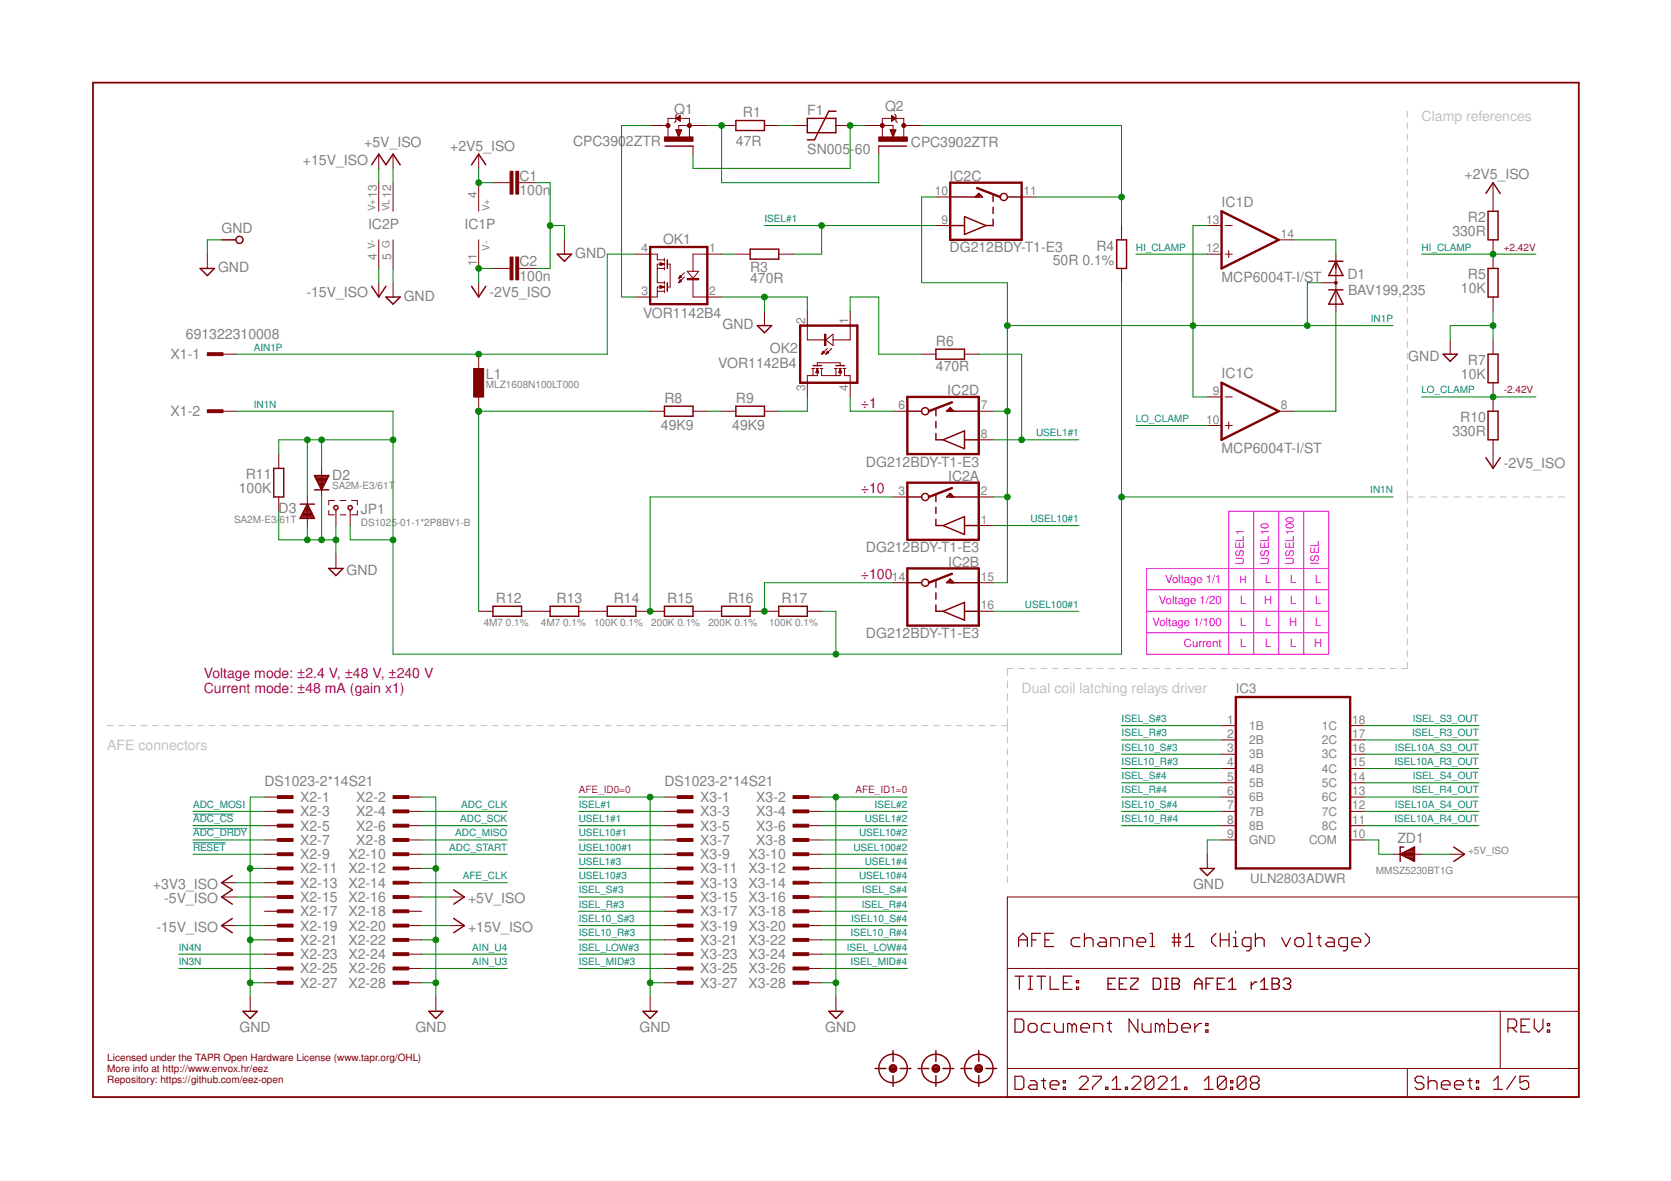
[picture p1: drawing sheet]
<svg xmlns="http://www.w3.org/2000/svg" width="297mm" height="210mm" viewBox="0 0 297 210" stroke-linecap="round" stroke-linejoin="round" font-family="sans-serif">
<g fill="none" stroke="#c0c0c0" stroke-width=".18">
<path d="M250.2 19.8v1M250.2 21.8v1.1M250.2 23.9v1M250.2 25.9v1.1M250.2 28v1M250.2 30v1.1M250.2 32v1.1M250.2 34.1v1M250.2 36.1v1.1M250.2 38.2v1M250.2 40.2v1.1M250.2 42.3v1"/>
<path d="M250.2 44.3v1.1M250.2 46.4v1M250.2 48.4v1.1M250.2 50.5v1M250.2 52.5v1.1M250.2 54.5v1.1M250.2 56.6v1M250.2 58.7v1M250.2 60.7v1M250.2 62.7v1.1M250.2 64.8v1M250.2 66.8v1.1"/>
<path d="M250.2 68.9v1M250.2 70.9v1.1M250.2 73v1M250.2 75v1.1M250.2 77.1v1M250.2 79.1v1.1M250.2 81.2v1M250.2 83.2v1M250.2 85.2v1.1M250.2 87.3v2.1M250.2 90.4v1.1M250.2 92.5v1.1"/>
<path d="M250.2 94.6v1.1M250.2 96.7v1.1M250.2 98.8v1.1M250.2 88.3h1M252.2 88.3h1.1M254.3 88.3h1.1M256.4 88.3h1M258.4 88.3h1.1M260.5 88.3h1.1M262.6 88.3h1M264.6 88.3h1.1M266.7 88.3h1.1"/>
<path d="M268.8 88.3h1M270.8 88.3h1.1M272.9 88.3h1.1M275 88.3h1M277 88.3h1.1M180.1 118.8h-1v1.2M181.1 118.8h1M183.1 118.8h1M185.1 118.8h1M187.1 118.8h1M189.1 118.8h1M191.1 118.8h1"/>
<path d="M193.1 118.8h1M195.1 118.8h1M197.1 118.8h1M199.1 118.8h1M201.1 118.8h1M203.1 118.8h1M205.1 118.8h1M207.1 118.8h1M209.1 118.8h1M211.1 118.8h1M213.1 118.8h1M215.1 118.8h1"/>
<path d="M217.1 118.8h1M219.1 118.8h1M221.1 118.8h1M223.1 118.8h1M225.1 118.8h1M227.1 118.8h1M229.1 118.8h1M231.1 118.8h1M233.2 118.8h.9M235.1 118.8h1.1M237.2 118.8h.9M239.2 118.8h1"/>
<path d="M241.2 118.8h1M243.2 118.8h1M245.2 118.8h1M247.2 118.8h1M250.2 117.7v1.1h-1M250.2 100.9v1.1M250.2 103v1.1M250.2 105.1v1.1M250.2 107.2v1.1M250.2 109.3v1.1M250.2 111.4v1.1M250.2 113.5v1.1"/>
<path d="M250.2 115.6v1.1M19.1 129h1M21.1 129h1M23.1 129h1M25.1 129h1M27.1 129h1M29.1 129h1M31.1 129h1.1M33.1 129h1.1M35.2 129h1M37.2 129h1M39.2 129h1"/>
<path d="M41.2 129h1M43.2 129h1M45.2 129h1M47.2 129h1.1M49.3 129h1M51.3 129h1M53.3 129h1M55.3 129h1M57.3 129h1M59.3 129h1M61.3 129h1M63.4 129h.9"/>
<path d="M65.4 129h1M67.4 129h1M69.4 129h1M71.4 129h1M73.4 129h1M75.4 129h1M77.4 129h1M79.4 129h1.1M81.4 129h1.1M83.5 129h1M85.5 129h1M87.5 129h1"/>
<path d="M89.5 129h1M91.5 129h1M93.5 129h1.1M95.5 129h1.1M97.6 129h1M99.6 129h1M101.6 129h1M103.6 129h1M105.6 129h1M107.6 129h1M109.6 129h1M111.6 129h1"/>
<path d="M113.6 129h1.1M115.7 129h1M117.7 129h1M119.7 129h1M121.7 129h1M123.7 129h1M125.7 129h1M127.7 129h1.1M129.8 129h1M131.8 129h1M133.8 129h1M135.8 129h1"/>
<path d="M137.8 129h1M139.8 129h1M141.8 129h1M143.8 129h1M145.9 129h1M147.9 129h1M149.9 129h1M151.9 129h1M153.9 129h1M155.9 129h1M157.9 129h1M159.9 129h1.1"/>
<path d="M161.9 129h1.1M164 129h1M166 129h1M168 129h1M170 129h1M172 129h1M174 129h1M176 129h1.1M178.1 129h1M179.1 121v1.3M179.1 123.3v1.2M179.1 125.5v1.2"/>
<path d="M179.1 127.7v2.3M179.1 131v1.1M179.1 133.1v1.1M179.1 135.2v1M179.1 137.2v1.1M179.1 139.3v1.1M179.1 141.4v1M179.1 143.4v1.1M179.1 145.5v1.1M179.1 147.6v1M179.1 149.6v1.1M179.1 151.7v1.1"/>
<path d="M179.1 153.8v1M179.1 155.8v1.1"/>
</g>
<g fill="none" stroke="#800000" stroke-width=".21">
<path d="M180.4 173.5h1.6M181.1 168.2v-1.5l.7-.8 .8 .8v1.5M181.1 167h1.5M181.2 173.5v2.3M182.8 173.5h.8M182.8 175.8h.8M183.2 173.5v2.3M183.4 167h.8M184.3 173.5h1.6M185 165.9h-1.6v2.3M185.1 173.5v2.3M185.7 167h.8"/>
<path d="M186.7 173.5v2.3h1.5M187.3 165.9h-1.6v2.3h1.6M189 174.7h.8M190.6 173.5h-1.6v2.3h1.6M191.3 175.5h.4v.3h-.4zM191.3 174.3h.4v.4h-.4zM192 166.7h-1.2l-.4 .3v.8l.4 .4h1.2M192.8 167l.3-.3h.8l.4 .3v1.2M192.8 165.9v2.3M195.5 166.7h.8l.4 .3v1.2h-1.2l-.4-.4 .4-.4h1.2M197.4 168.2v-1.5h1.2l.4 .3v1.2M199.8 168.2v-1.5h1.1l.4 .3v1.2"/>
<path d="M202.1 167.4h1.6v-.4l-.4-.3h-.8l-.4 .3v.8l.4 .4h.8M204.4 165.9h.5v2.3M204.4 168.2h.8M208.3 166.7h1.6M208.3 167.4h1.6M208.7 165.9v2.3M209.5 165.9v2.3M210.7 168.2h1.5M210.7 166.7l.8-.8v2.3M216.2 165.9l-.8 .8v.7l.8 .8M216.9 167h1.6M216.9 165.9v2.3"/>
<path d="M218.5 165.9v2.3M219.3 168.2h.7M219.3 166.7h.3v1.5M219.6 165.5v.4M222.4 168.2h-1.2l-.4-.4v-.8l.4-.3h1.2v1.9l-.4 .4h-.4M223.2 167l.3-.3h.8l.4 .3v1.2M223.2 165.9v2.3M227.8 166.7l.8 1.5 .8-1.5M230.2 167l.4-.3h.8l.3 .3v.8l-.3 .4h-.8l-.4-.4zM232.5 165.9h.4v2.3M232.5 168.2h.8M234.1 166.7h.7"/>
<path d="M234.5 166.3v1.5l.3 .4M236 166.7h.8l.4 .3v1.2h-1.2l-.4-.4 .4-.4h1.2M239.5 168.2h-1.1l-.4-.4v-.8l.4-.3h1.1v1.9l-.4 .4h-.3M240.3 167.4h1.6v-.4l-.4-.3h-.8l-.4 .3v.8l.4 .4h.8M242.7 165.9l.7 .8v.7l-.7 .8M180.4 181.1h1.2l.4 .4v1.6l-.4 .4h-1.2zM180.4 191.3h1.2l.4 .4v1.5l-.4 .4h-1.2zM182.8 182.3l.4-.4h.7l.4 .4v.8l-.4 .4h-.7l-.4-.4zM183.2 192.1h.7l.4 .3v1.2h-1.1l-.4-.4 .4-.4h1.1M185.1 192.1h.8M185.5 191.7v1.5l.4 .4M186.7 192.8h1.5v-.4l-.4-.3h-.8l-.3 .3v.8l.3 .4h.8"/>
<path d="M186.7 181.9h-1.2l-.4 .4v.8l.4 .4h1.2M187.5 181.9v1.2l.3 .4h1.2v-1.6M189 193.2h.4v.4h-.4zM189 192.1h.4v.3h-.4zM190.6 182.3l-.4-.4h-.4v1.6M190.6 182.3l.4-.4 .3 .4v1.2M190.6 182.3v1.2M191.9 191.7l.4-.4h.7l.4 .4v.4l-1.5 1.5h1.5M192.1 182.7h1.6v-.4l-.4-.4h-.8l-.4 .4v.8l.4 .4h.8M194.2 191.3h1.5v.4l-1.5 1.5v.4M194.5 183.5v-1.6h1.1l.4 .4v1.2M196.5 193.2h.4v.4h-.4z"/>
<path d="M196.8 181.9h.8M197.2 181.5v1.6l.4 .4M197.7 193.6h1.6M197.7 192.1l.8-.8v2.3M200 193.2h.4v.4h-.4zM201.2 191.7l.4-.4h.8l.4 .4v.4l-1.6 1.5h1.6M202.3 181.1v2.4l-1.6-2.4v2.4M203 181.9v1.2l.4 .4h1.2v-1.6M205.1 191.7v1.5l-.4 .4h-.8l-.3-.4M205.1 191.7l-.4-.4h-.8l-.3 .4v1.5M205.1 191.7l-1.5 1.5M205.9 191.7l.4-.4h.8l.4 .4v.4l-1.6 1.5h1.6"/>
<path d="M206.2 182.3l-.4-.4h-.4v1.6M206.2 182.3v1.2M206.2 182.3l.3-.4 .4 .4v1.2M207.7 181.1v2.4h1.2l.4-.4v-.8l-.4-.4h-1.2M208.2 193.6h1.6M208.2 192.1l.8-.8v2.3M210.1 182.7h1.5v-.4l-.4-.4h-.8l-.3 .4v.8l.3 .4h.8M210.6 193.2h.4v.4h-.4zM212.4 181.9v1.6M213.6 181.9h-.4l-.8 .8M214.1 193.6h1.5M214.1 192.1l.8-.8v2.3"/>
<path d="M214.3 183.1h.4v.4h-.4zM214.3 181.9h.4v.4h-.4zM218 191.7v1.5l-.4 .4h-.8l-.4-.4M218 191.7l-.4-.4h-.8l-.4 .4v1.5M218 191.7l-1.6 1.5M218.8 193.2h.3v.4h-.3zM218.8 192.1h.3v.3h-.3zM221.5 191.7v1.5l-.4 .4h-.8l-.4-.4M221.5 191.7l-.4-.4h-.8l-.4 .4v1.5M221.5 191.7l-1.6 1.5M222.7 192.4l-.4 .4v.4l.4 .4h.7l.4-.4v-.4l-.4-.4M222.7 192.4l-.4-.3v-.4l.4-.4h.7l.4 .4v.4l-.4 .3"/>
<path d="M222.7 192.4h.7M253.1 191.7l-.4-.4h-.8l-.4 .4v.4l.4 .3h.8l.4 .4v.4l-.4 .4h-.8l-.4-.4M253.9 192.4l.4-.3h.8l.3 .3v1.2M253.9 191.3v2.3M256.2 192.8h1.6v-.4l-.4-.3h-.8l-.4 .3v.8l.4 .4h.8M258.6 192.8h1.5v-.4l-.4-.3h-.7l-.4 .3v.8l.4 .4h.7M260.9 192.1h.8M261.3 191.7v1.5l.4 .4M262.4 193.2h.4v.4h-.4zM262.4 192.1h.4v.3h-.4zM265.5 193.6h1.6M265.5 192.1l.8-.8v2.3"/>
<path d="M268.1 182.7h1.1l.4-.4v-.8l-.4-.4h-1.1v2.4M268.8 182.7l.8 .8M269.4 191.3l-1.6 2.3M270.4 182.3h.8M271.7 191.3h-1.5v1.1l.8-.3h.4l.3 .3v.8l-.3 .4h-.8l-.4-.4M271.9 181.1h-1.5v2.4h1.5M272.7 181.1v1.6l.8 .8 .8-.8v-1.6M275.1 183.1h.4v.4h-.4zM275.1 181.9h.4v.4h-.4z"/>
</g>
<path d="M16.5 14.7h264.1v180.3h-264.1z" fill="none" stroke="#800000" stroke-width=".32"/>
<g fill="none" stroke="#800000" stroke-width=".18">
<path d="M67.3 27.4v2.5M67.3 32.5v5M69.9 27.4v2.5M69.9 32.5v5M85.1 27.4v2.5M85.1 32.5v5M87.6 32.5h3.1M92.2 32.5h3M115.6 22.3h3.1M118.7 24.3v-3.3h3.9v3.3M120.1 23.1h1.1l-.6 1.2zM120.1 21l.8-.5v1z"/>
<path d="M120.2 23.1h.9M120.2 21.1h.7M120.2 23.2h.9M120.2 23.3h.9M120.3 20.9h.6M120.3 23.5h.7M120.4 23.6h.5M120.4 21.2h.5M120.4 23.7h.5M120.4 20.3l-.3 .2v1l-.2 .3M120.5 23.8h.4M120.5 20.8h.4"/>
<path d="M120.5 24h.3M120.5 24.1h.3M120.5 21.3h.4M120.6 24.2h.1M120.6 24.3h.1M120.6 20.7h.3M120.7 21.4h.2M120.8 20.6h.1M120.9 21.5h.1M123.2 26v1.4M125.7 22.3h-5.1v.9M128.3 22.3h2.5"/>
<path d="M135.9 22.3h2.5M141 22.3h2.5M148.6 22.3h2.5M153.7 22.3h5v.9M156.2 26v1.4M158.2 23.1h1.1l-.6 1.2zM158.3 23.1h.9M158.3 23.2h.9M158.3 23.3h.9M158.4 23.5h.7M158.5 23.6h.5M158.5 23.7h.5"/>
<path d="M158.5 20.5l.8 .5-.8 .5zM158.5 21.5h.1M158.5 21.4h.2M158.5 21.3h.4M158.5 21.2h.5M158.5 21.1h.7M158.5 20.9h.6M158.5 20.8h.4M158.5 20.7h.2M158.5 20.6h.1M158.5 23.8h.4M158.6 24h.3"/>
<path d="M158.6 24.1h.3M158.7 24.2h.1M158.7 24.3h.1M159 20.3l.3 .2v1l.2 .3M160.7 22.3h3.1M160.7 24.3v-3.3h-3.9v3.3M166.4 35h2.5M181.6 35h2.5M265.4 32.5v5M36.9 45.2v2.5M67.3 42.6v5.1M67.3 50.2v2.6"/>
<path d="M69.9 42.6v5.1M69.9 50.2v2.6M85.1 42.6v5.1M85.1 50.2v2.6M87.6 47.7h3.1M92.2 47.7h3M100.3 42.6v2.6M113 45.2h3.8v1h1.3M116.8 47.7h1.3M116.8 51.8h1.3M117.3 46.7l.8 .2-.8 .3zM117.3 50.8l.8 .2-.8 .3z"/>
<path d="M117.3 47.1h.3M117.3 47h.7M117.3 46.9h.6M117.3 46.8h.2M117.3 51.2h.2M117.3 51.1h.5M117.3 51h.7M117.3 50.9h.4M118.1 46.9h-1.3v3.3h1.3M118.1 45.9v.5M118.1 46.7v.5M118.1 47.5v.5"/>
<path d="M118.1 50v.5M118.1 50.8v.5M118.1 51.5v.5M118.1 51h-1.3v1.8h-3.8M118.6 46.9h.5v4.1h-.5M120.7 49.4h.1M120.7 50.1h.2M120.8 49.3h.3M120.8 50h.3M120.8 49.2h.3M120.8 49.9h.3M120.9 49h.1"/>
<path d="M120.9 49.8h.1M120.9 49.7l.3 .3-.6 .2zM120.9 49l.3 .2-.6 .3zM121.7 49.2l-1.1 1M121.7 48.5l-1.1 1M122.2 48.2h2l-1 1.3zM123.2 49.5v3.3h5.1M128.3 45.2h-5.1v3M130.8 45.2h2.5M135.9 55.3v2.6M138.4 45.2h2.6M143.5 55.3v5.1h3.3"/>
<path d="M151.1 55.3v5.1h-3M166.4 40.1h2.5M199.4 40.1v2.5M199.4 47.7v2.5M214.6 45.2h2.5M214.6 40.1h2.5M217.8 45.2h1.3M217.8 40.1h1.3M218.4 44.5v1.3M227.3 42.6h2.5M234.9 50.2h2.6M237.5 45.2v10.1"/>
<path d="M265.4 42.6v5.1M265.4 52.8v2.5M39.4 73.1h2.5M39.4 62.9h2.5M85.1 62.9v2.6M85.1 70.5v2.6M115.6 73.1h2.5M123.2 73.1h2.5M128.3 73.1h2.5M135.9 73.1h2.5M144.3 65.5h.5M144.5 65.5v1.3"/>
<path d="M145 65.5h.5M145.1 66.2h.4M145.1 66.1h.4M145.1 65.9h.3M145.2 65.8h.2M145.2 65.7h.2M145.3 65.6h.1M145.3 65v-.5h4.1v.5M145.3 65.5v1.3h-1.8v3.7M145.3 65.5l.2 .8h-.5zM145.8 65.5h.5M146 65.5v1.3h3.4v-1.3"/>
<path d="M146.1 62.9h.1M146.1 62.8h.2M146.2 62.7h.3M146.2 62.5h.2M146.3 62.4l.3 .3-.6 .2M146.3 62.4l-.3 .5M146.3 62.4h.1M146.8 60.4l1.3-1v2zM146.8 62.9h.1M146.9 62.8h.2M146.9 62.7h.4M147 62.5h.2"/>
<path d="M147.1 61.9l-1.1 1M147.1 62.4h.1M147.1 62.4l.2 .3-.5 .2M147.1 62.4l-.3 .5M147.8 61.9l-1 1M148.3 65.5h.5M148.6 65.5v1.3M149.1 65.5h.5M149.1 66.2h.5M149.2 66.1h.3M149.2 65.9h.3M149.2 65.8h.3"/>
<path d="M149.3 65.7h.1M149.3 65.6h.1M149.4 65.5l.2 .8h-.5zM149.9 65.5h.5M150.1 65.5v1.3h1v3.7M158.7 73.1h2.6M163.8 62.9h2.6M171.4 62.9h2.6M174 73.1h2.5M174 78.2h2.5M214.6 75.6h2.5M214.6 70.5h2.5"/>
<path d="M217.8 75.6h1.3M217.8 70.5h1.3M218.4 75v1.3M227.3 73.1h2.5M257.8 60.4v2.5M265.4 60.4v2.5M265.4 68v5.1M265.4 78.2v5M49.6 80.7v2.5M49.6 88.3v2.6M54.6 88.3v5.1M57.2 83.2v5.1"/>
<path d="M58.4 90.7v.8h1.1M59.5 89h-1.1v.7M59.7 90.6v2.8M59.7 98.5v2.5M60.5 89h1M60.5 91.5h1M62.3 90.6v2.8M62.5 89h1v.7M63.5 90.7v.8h-1M158.7 88.3h2.6M174 88.3h2.5M174 93.4h2.5"/>
<path d="M85.1 108.6h2.5M92.7 108.6h5.1M102.9 108.6h5M113 108.6h5.1M123.2 108.6h5.1M133.3 108.6h5.1M143.5 108.6h2.5M158.7 103.6h2.6M174 108.6h2.5M174 103.6h2.5M217.1 129h2.6M217.1 131.5h2.6"/>
<path d="M217.1 134h2.6M217.1 136.6h2.6M217.1 139.1h2.6M240 129h2.5M240 131.5h2.5M240 134h2.5M240 136.6h2.5M240 139.1h2.5M39.4 159.4h2.5M39.4 156.9h2.5M47 159.4h2.6M47 141.7h2.6"/>
<path d="M47 144.2h2.6M47 146.7h2.6M47 149.3h2.6M47 151.8h2.6M47 154.3h2.6M47 156.9h2.6M72.4 159.4h2.6M72.4 141.7h2.6M72.4 144.2h2.6M72.4 146.7h2.6M72.4 149.3h2.6M72.4 151.8h2.6"/>
<path d="M72.4 154.3h2.6M72.4 156.9h2.6M80 159.4h2.5M118.1 159.4h2.5M118.1 141.7h2.5M118.1 144.2h2.5M118.1 146.7h2.5M118.1 149.3h2.5M118.1 151.8h2.5M118.1 154.3h2.5M118.1 156.9h2.5M143.5 159.4h2.5"/>
<path d="M143.5 141.7h2.5M143.5 144.2h2.5M143.5 146.7h2.5M143.5 149.3h2.5M143.5 151.8h2.5M143.5 154.3h2.5M143.5 156.9h2.5M179.1 159.4h101.5v35.6h-101.5zM214.6 151.8v2.5M217.1 141.7h2.6M217.1 144.2h2.6M217.1 146.7h2.6"/>
<path d="M217.1 149.3h2.6M240 141.7h2.5M240 144.2h2.5M240 146.7h2.5M240 149.3h2.5M247.6 151.8h5.1M257.8 151.8h2.5M39.4 164.5h2.5M44.5 177.2v2.5M47 172.1h2.6M47 162h2.6M47 164.5h2.6"/>
<path d="M47 167h2.6M47 169.6h2.6M47 174.7h2.6M72.4 172.1h2.6M72.4 162h2.6M72.4 164.5h2.6M72.4 167h2.6M72.4 169.6h2.6M72.4 174.7h2.6M77.5 177.2v2.5M80 164.5h2.5M115.6 177.2v2.5"/>
<path d="M118.1 172.1h2.5M118.1 162h2.5M118.1 164.5h2.5M118.1 167h2.5M118.1 169.6h2.5M118.1 174.7h2.5M143.5 172.1h2.5M143.5 162h2.5M143.5 164.5h2.5M143.5 167h2.5M143.5 169.6h2.5M143.5 174.7h2.5"/>
<path d="M148.6 177.2v2.5M179.1 179.7h101.5M179.1 172.1h101.5M266.7 179.7v10.2M179.1 189.9h101.5M250.2 189.9v5.1"/>
</g>
<g fill="none" stroke="#800000" stroke-width=".23">
<path d="M197 174.9h.6M198.3 173.9h-1.3v1.9h1.3M199 174.9h.6M200.3 173.9h-1.3v1.9h1.3M201 173.9h1.3v.3l-1.3 1.3v.3h1.3M205 173.9h1l.3 .3v1.3l-.3 .3h-1zM207 173.9h.7M207 175.8h.7M207.3 173.9v1.9M208.3 173.9h1l.4 .3v.3l-.4 .4 .4 .3v.3l-.4 .3h-1zM208.3 174.9h1M212.4 174.9h1.3"/>
<path d="M212.4 175.8v-1.3l.6-.6 .7 .6v1.3M214.4 174.9h.6M215.7 173.9h-1.3v1.9M216.4 174.9h.6M217.7 173.9h-1.3v1.9h1.3M218.4 175.8h1.3M218.4 174.5l.7-.6v1.9M222.4 174.5v1.3M223.4 174.5h-.3l-.7 .7M224.1 175.8h1.3M224.1 174.5l.6-.6v1.9M226.1 173.9h1l.3 .3v.3l-.3 .4 .3 .3v.3l-.3 .3h-1z"/>
<path d="M226.1 174.9h1M228.1 174.2l.4-.3h.6l.3 .3v.3l-.3 .4M228.8 174.9h.3M229.1 174.9l.3 .3v.3l-.3 .3h-.6l-.4-.3"/>
</g>
<g fill="none" stroke="#800000" stroke-width=".25">
<path d="M148.6 19.8h-1.3l-2.5 5h-1.3M66.1 29.3l1.2-1.9 1.3 1.9 1.3-1.9 1.2 1.9M83.8 29.3l1.3-1.9 1.3 1.9M118.2 26h5M130.8 21.4h5.1v1.8h-5.1zM143.5 21h5.1v2.6h-5.1zM156.2 26h5M168.9 35h5.7l-.6-.6-.6 .6M171.4 38.5l3.9 1.6-3.9 1.6zM173.6 34.8h.8M173.8 34.6h.4M176.5 38.9v1.2h-1.2"/>
<path d="M176.5 34.7v1.1M176.5 36.8v1.2M179.1 35h2.5M264.1 34.4l1.3-1.9 1.3 1.9M264.5 37.5h1.8v5.1h-1.8zM35.6 47.7h2.5l-1.2 1.3zM39.4 42.6h2.5M66.1 50.9l1.2 1.9 1.3-1.9M68.6 52.8h2.5l-1.2 1.3zM83.8 50.9l1.3 1.9 1.3-1.9M99.1 45.2h2.5l-1.3 1.2zM118.6 46.2v1.5"/>
<path d="M118.6 50.2v1.6M133.3 44.3h5.1v1.8h-5.1zM134.6 57.9h2.6l-1.3 1.2zM168.9 40.1h2.5M198.5 42.6h1.8v5.1h-1.8zM236.2 46.4h2.5M236.2 51.5h2.5M237.5 46.4l1.2 2.6h-2.5zM237.5 51.5l1.2 2.6h-2.5zM264.5 47.7h1.8v5.1h-1.8zM118.1 72.2h5.1v1.8h-5.1zM130.8 72.2h5.1v1.8h-5.1z"/>
<path d="M144.5 65h1.5M148.6 65h1.5M161.3 73.1h2.5M166.4 62.1h5v1.7h-5zM166.4 72.8v1.1M166.4 74.9v1.2M166.4 77v1.2h1.2M167.6 78.2l3.8-1.6v3.2zM168.4 73h1M168.6 72.8h.6M168.8 72.6h.2M169.5 73.1l-.6-.6-.6 .6h5.7"/>
<path d="M171.4 78.2h2.6M256.5 62.9h2.6l-1.3 1.3zM264.5 62.9h1.8v5.1h-1.8zM264.5 73.1h1.8v5.1h-1.8zM48.7 83.2h1.7v5.1h-1.7zM53.4 89.6h2.5M53.5 91.9h2.3M53.6 91.7h2M53.7 91.4h1.8M53.8 91.2h1.6M53.9 91h1.4M54 90.8h1.2"/>
<path d="M54.1 90.6h1M54.3 90.3h.7M54.4 90.1h.5M54.5 89.9h.3M54.6 89.7h.1M54.6 89.6l1.3 2.5h-2.5zM55.9 87.1h2.5M55.9 84.5h2.5l-1.2 2.6zM55.9 84.6h2.5M56 84.8h2.3M56.1 85h2.1M56.2 85.2h1.9"/>
<path d="M56.3 85.4h1.7M56.5 85.7h1.4M56.6 85.9h1.1M56.7 86.1h.9M56.8 86.3h.7M56.9 86.6h.5M57 86.8h.3M57.1 87h.1M161.3 88.3h2.5M166.4 88v1.2M166.4 90.1v1.2M166.4 92.3v1.1h1.2"/>
<path d="M167.6 93.4l3.8-1.6v3.2zM168.5 88.1h.8M168.7 87.9h.4M169.5 88.3l-.6-.6-.6 .6h5.7M171.4 93.4h2.6M264.1 81.3l1.3 1.9 1.3-1.9M58.4 101h2.6l-1.3 1.3zM87.6 107.8h5.1v1.7h-5.1zM97.8 107.8h5.1v1.7h-5.1zM107.9 107.8h5.1v1.7h-5.1zM118.1 107.8h5.1v1.7h-5.1zM128.3 107.8h5v1.7h-5z"/>
<path d="M138.4 107.8h5.1v1.7h-5.1zM161.3 103.6h2.5M166.4 103.3v1.1M166.4 105.4v1.1M166.4 107.5v1.1h1.2M167.6 108.6l3.8-1.5v3.1zM168.4 103.4h1M168.6 103.2h.6M168.8 103h.2M169.5 103.6l-.6-.7-.6 .7h5.7M171.4 108.6h2.6M41.3 155.6l-1.9 1.3 1.9 1.3-1.9 1.2 1.9 1.3"/>
<path d="M80.6 158.2l1.9 1.2-1.9 1.3M213.3 154.3h2.6l-1.3 1.3zM248.9 151.8l2.5-1.2v2.5zM249 151.9h2.4M249.2 151.7h2.2M249.5 152.1h1.9M249.5 150.6h-.6v2.5M249.7 151.4h1.7M249.9 152.3h1.5M250.1 151.2h1.3M250.4 152.5h1M250.5 151h.9"/>
<path d="M250.8 152.8h.6M251 150.8h.4M251.2 153h.2M251.4 150.6h.1M258.4 150.6l1.9 1.2-1.9 1.3M41.3 163.2l-1.9 1.3 1.9 1.3M43.2 179.7h2.5l-1.2 1.3zM76.2 179.7h2.5l-1.2 1.3zM80.6 163.2l1.9 1.3-1.9 1.3M114.3 179.7h2.5l-1.2 1.3zM147.3 179.7h2.6l-1.3 1.3zM155.6 189.9h1.9"/>
<path d="M158.1 189.9h1.3M158.1 190.1h1.2M158.2 189.7a.64 .64 0 0 1 .7-.4 .64 .64 0 0 1 .5 .6M158.2 189.7a.64 .64 0 0 0 .4 .8 .64 .64 0 0 0 .8-.6M158.2 189.7h1.1M158.3 190.3h.9M158.3 189.4h.9M158.7 186.7v1.9M158.7 191.2v1.9M160 189.9h1.9M163.2 189.9h1.9M165.7 189.9h1.3"/>
<path d="M165.8 190.1h1.2M165.8 189.7a.63 .63 0 0 1 .6-.4 .63 .63 0 0 1 .5 .4M165.8 189.7a.63 .63 0 0 0 .2 .7 .63 .63 0 0 0 .8 0M165.8 189.7h1.1M165.9 190.3h.9M165.9 189.4h.9M166.4 186.7v1.9M166.4 191.2v1.9M166.9 189.7l.1 .2M167 189.9l-.2 .5M167.6 189.9h1.9M170.8 189.9h1.9"/>
<path d="M173.4 189.9h1.2M173.4 190.1h1.2M173.4 189.7a.64 .64 0 0 0 .5 .8 .64 .64 0 0 0 .7-.6M173.4 189.7a.62 .62 0 0 1 .6-.4 .62 .62 0 0 1 .6 .4M173.4 189.7h1.2M173.5 190.3h1M173.6 189.4h.8M174 186.7v1.9M174 191.2v1.9M174.6 189.7v.2M175.3 189.9h1.9"/>
<circle cx="178.4" cy="35" r=".64"/>
<circle cx="42.6" cy="42.6" r=".64"/>
<circle cx="164.5" cy="73.1" r=".64"/>
<circle cx="59.7" cy="90.2" r=".38"/>
<circle cx="62.3" cy="90.2" r=".38"/>
<circle cx="164.5" cy="88.3" r=".64"/>
<circle cx="164.5" cy="103.6" r=".64"/>
<circle cx="158.7" cy="189.9" r="2.54"/>
<circle cx="166.4" cy="189.9" r="2.54"/>
<circle cx="174" cy="189.9" r="2.54"/>
</g>
<g fill="none" stroke="#800000" stroke-width=".42">
<path d="M168.9 32.5h12.7v10.1h-12.7zM173.7 33.4l4.1 1.6M217.1 37.5l10.2 5.1-10.2 5.1zM115.6 43.9h10.1v10.2h-10.1zM142.2 57.9h10.2v10.1h-10.2zM161.3 70.5h12.7v10.2h-12.7zM169.2 71.5l-4.1 1.6M217.1 68l10.2 5.1-10.2 5.1zM161.3 85.8h12.7v10.1h-12.7zM169.2 86.7l-4.1 1.6M161.3 101h12.7v10.2h-12.7zM169.2 102l-4.1 1.6"/>
<path d="M219.7 123.9h20.3v30.4h-20.3z"/>
<circle cx="237.5" cy="50.2" r=".13"/>
</g>
<g fill="#800000" stroke="#800000" stroke-width=".18">
<path d="M146.6 59.4h.2v2h-.2z"/>
<path d="M90.7 30.4h.5v4.1h-.5z"/>
<path d="M91.7 30.4h.5v4.1h-.5z"/>
<path d="M90.7 45.7h.5v4h-.5z"/>
<path d="M91.7 45.7h.5v4h-.5z"/>
<path d="M122.2 49.5h2v.2h-2z"/>
<path d="M156.2 24.3h5.1v.8h-5.1z"/>
<path d="M118.1 24.3h5.1v.8h-5.1z"/>
<path d="M120.4 141.4h2.8v.5h-2.8z"/>
<path d="M141 141.4h2.8v.5h-2.8z"/>
<path d="M120.4 144h2.8v.5h-2.8z"/>
<path d="M141 144h2.8v.5h-2.8z"/>
<path d="M120.4 146.5h2.8v.5h-2.8z"/>
<path d="M141 146.5h2.8v.5h-2.8z"/>
<path d="M120.4 149h2.8v.5h-2.8z"/>
<path d="M141 149h2.8v.5h-2.8z"/>
<path d="M120.4 151.6h2.8v.5h-2.8z"/>
<path d="M141 151.6h2.8v.5h-2.8z"/>
<path d="M120.4 154.1h2.8v.5h-2.8z"/>
<path d="M141 154.1h2.8v.5h-2.8z"/>
<path d="M120.4 156.6h2.8v.5h-2.8z"/>
<path d="M141 156.6h2.8v.5h-2.8z"/>
<path d="M120.4 159.2h2.8v.5h-2.8z"/>
<path d="M141 159.2h2.8v.5h-2.8z"/>
<path d="M120.4 161.7h2.8v.5h-2.8z"/>
<path d="M141 161.7h2.8v.5h-2.8z"/>
<path d="M120.4 164.3h2.8v.5h-2.8z"/>
<path d="M141 164.3h2.8v.5h-2.8z"/>
<path d="M120.4 166.8h2.8v.5h-2.8z"/>
<path d="M141 166.8h2.8v.5h-2.8z"/>
<path d="M120.4 169.3h2.8v.5h-2.8z"/>
<path d="M141 169.3h2.8v.5h-2.8z"/>
<path d="M120.4 171.9h2.8v.5h-2.8z"/>
<path d="M141 171.9h2.8v.5h-2.8z"/>
<path d="M120.4 174.4h2.8v.5h-2.8z"/>
<path d="M141 174.4h2.8v.5h-2.8z"/>
<path d="M49.3 141.4h2.8v.5h-2.8z"/>
<path d="M69.9 141.4h2.8v.5h-2.8z"/>
<path d="M49.3 144h2.8v.5h-2.8z"/>
<path d="M69.9 144h2.8v.5h-2.8z"/>
<path d="M49.3 146.5h2.8v.5h-2.8z"/>
<path d="M69.9 146.5h2.8v.5h-2.8z"/>
<path d="M49.3 149h2.8v.5h-2.8z"/>
<path d="M69.9 149h2.8v.5h-2.8z"/>
<path d="M49.3 151.6h2.8v.5h-2.8z"/>
<path d="M69.9 151.6h2.8v.5h-2.8z"/>
<path d="M49.3 154.1h2.8v.5h-2.8z"/>
<path d="M69.9 154.1h2.8v.5h-2.8z"/>
<path d="M49.3 156.6h2.8v.5h-2.8z"/>
<path d="M69.9 156.6h2.8v.5h-2.8z"/>
<path d="M49.3 159.2h2.8v.5h-2.8z"/>
<path d="M69.9 159.2h2.8v.5h-2.8z"/>
<path d="M49.3 161.7h2.8v.5h-2.8z"/>
<path d="M69.9 161.7h2.8v.5h-2.8z"/>
<path d="M49.3 164.3h2.8v.5h-2.8z"/>
<path d="M69.9 164.3h2.8v.5h-2.8z"/>
<path d="M49.3 166.8h2.8v.5h-2.8z"/>
<path d="M69.9 166.8h2.8v.5h-2.8z"/>
<path d="M49.3 169.3h2.8v.5h-2.8z"/>
<path d="M69.9 169.3h2.8v.5h-2.8z"/>
<path d="M49.3 171.9h2.8v.5h-2.8z"/>
<path d="M69.9 171.9h2.8v.5h-2.8z"/>
<path d="M49.3 174.4h2.8v.5h-2.8z"/>
<path d="M69.9 174.4h2.8v.5h-2.8z"/>
<path d="M36.9 62.7h2.7v.5h-2.7z"/>
<path d="M36.9 72.8h2.7v.5h-2.7z"/>
<path d="M84.2 65.5h1.8v5.1h-1.8z"/>
</g>
<g fill="#800000" stroke="#800000" stroke-width=".18">
<circle cx="160.7" cy="22.3" r=".36"/>
<circle cx="156.8" cy="22.3" r=".36"/>
<circle cx="118.7" cy="22.3" r=".36"/>
<circle cx="122.6" cy="22.3" r=".36"/>
</g>
<g fill="none" stroke="#008000" stroke-width=".18">
<path d="M67.3 29.9v2.6M69.9 29.9v2.6M85.1 29.9v2.6h2.5M95.2 32.5h2.6v15.2h-2.6M115.6 22.3h-5.1v30.5h2.5M125.7 22.3h2.6v10.2h27.9v-5.1M138.4 22.3h2.6M153.7 22.3h-2.6v7.6h-27.9v-2.5M163.8 22.3h35.6v17.8M166.4 35h-2.6v15.2h15.3v53.4h-2.6M184.1 35h15.3M39.4 42.6h-2.5v2.6"/>
<path d="M67.3 47.7v2.5M69.9 47.7v2.5M87.6 47.7h-2.5v2.5M97.8 40.1h2.5v2.5M113 45.2h-5.1v17.7h-66M128.3 52.8h15.2v2.5M128.3 45.2h2.5M135.9 52.8v2.5M135.9 40.1h30.5M146 40.1v5.1h-5M151.1 55.3v-2.5h5.1v10.1h7.6M179.1 57.9h68.5"/>
<path d="M199.4 50.2v66.1h-129.5v-43.2h-28M201.9 45.2h12.7M214.6 40.1h-2.5v30.4h2.5M229.8 42.6h7.7v2.6M234.9 50.2h-2.5v7.7M237.5 55.3v17.8h-7.7M252.7 45.2h20.3M265.4 55.3v5.1M265.4 57.9h-7.6v2.5M54.6 78.2v10.1M57.2 78.2v5M69.9 78.2h-20.3v2.5"/>
<path d="M115.6 73.1h-30.5v35.5M125.7 73.1h2.6M143.5 70.5v2.6h-5.1M151.1 70.5v2.6h7.6M174 62.9h7.6v15.3M176.5 78.2h15.3M176.5 73.1h2.6M201.9 75.6h12.7M252.7 70.5h20.3M49.6 90.9v5h10.1M54.6 93.4v2.5M57.2 88.3v7.6"/>
<path d="M59.7 93.4v5.1M62.3 93.4v2.5h7.6M158.7 88.3h-43.1v20.3M176.5 88.3h2.6M176.5 93.4h15.3M199.4 88.3h48.2M146 108.6h2.6v7.7M158.7 103.6h-22.8v5M176.5 108.6h15.3M199.4 129h17.7M199.4 131.5h17.7M199.4 134h17.7"/>
<path d="M199.4 136.6h17.7M199.4 139.1h17.7M242.5 129h20.4M242.5 131.5h20.4M242.5 134h20.4M242.5 136.6h20.4M242.5 139.1h20.4M34.3 149.3h12.7M34.3 146.7h12.7M34.3 151.8h12.7M34.3 144.2h12.7M41.9 159.4h5.1"/>
<path d="M41.9 156.9h5.1M44.5 154.3h2.5M47 141.7h-2.5v35.5M75 149.3h15.2M75 141.7h2.5v35.5M75 154.3h2.5M75 146.7h15.2M75 151.8h15.2M75 159.4h5M75 144.2h15.2M75 156.9h15.2M102.9 149.3h15.2"/>
<path d="M102.9 141.7h15.2M102.9 154.3h15.2M102.9 146.7h15.2M102.9 151.8h15.2M102.9 159.4h15.2M102.9 144.2h15.2M102.9 156.9h15.2M115.6 141.7v35.5M146 149.3h15.3M146 141.7h15.3M146 154.3h15.3M146 146.7h15.3"/>
<path d="M146 151.8h15.3M146 159.4h15.3M146 144.2h15.3M146 156.9h15.3M148.6 141.7v35.5M199.4 141.7h17.7M199.4 146.7h17.7M199.4 144.2h17.7M217.1 149.3h-2.5v2.5M242.5 149.3h2.6v2.5h2.5M242.5 141.7h20.4M242.5 146.7h20.4"/>
<path d="M242.5 144.2h20.4M252.7 151.8h5.1M31.8 169.6h15.2M31.8 172.1h15.2M41.9 164.5h5.1M44.5 174.7h2.5M44.5 167h2.5M75 174.7h2.5M75 167h2.5M75 164.5h5M75 169.6h15.2M75 172.1h15.2"/>
<path d="M102.9 167h15.2M102.9 164.5h15.2M102.9 162h15.2M102.9 169.6h15.2M102.9 172.1h15.2M115.6 174.7h2.5M146 174.7h2.6M146 167h15.3M146 164.5h15.3M146 162h15.3M146 169.6h15.3M146 172.1h15.3"/>
</g>
<g fill="#008000" stroke="#008000" stroke-width=".18">
<circle cx="57.2" cy="95.9" r=".51"/>
<circle cx="59.7" cy="95.9" r=".51"/>
<circle cx="54.6" cy="95.9" r=".51"/>
<circle cx="135.9" cy="52.8" r=".51"/>
<circle cx="97.8" cy="40.1" r=".51"/>
<circle cx="265.4" cy="57.9" r=".51"/>
<circle cx="115.6" cy="174.7" r=".51"/>
<circle cx="115.6" cy="141.7" r=".51"/>
<circle cx="148.6" cy="174.7" r=".51"/>
<circle cx="148.6" cy="141.7" r=".51"/>
<circle cx="44.5" cy="174.7" r=".51"/>
<circle cx="44.5" cy="167" r=".51"/>
<circle cx="44.5" cy="154.3" r=".51"/>
<circle cx="77.5" cy="174.7" r=".51"/>
<circle cx="77.5" cy="167" r=".51"/>
<circle cx="77.5" cy="154.3" r=".51"/>
<circle cx="181.6" cy="78.2" r=".51"/>
<circle cx="85.1" cy="32.5" r=".51"/>
<circle cx="85.1" cy="47.7" r=".51"/>
<circle cx="199.4" cy="35" r=".51"/>
<circle cx="135.9" cy="108.6" r=".51"/>
<circle cx="115.6" cy="108.6" r=".51"/>
<circle cx="265.4" cy="45.2" r=".51"/>
<circle cx="265.4" cy="70.5" r=".51"/>
<circle cx="212.1" cy="57.9" r=".51"/>
<circle cx="232.4" cy="57.9" r=".51"/>
<circle cx="179.1" cy="88.3" r=".51"/>
<circle cx="179.1" cy="73.1" r=".51"/>
<circle cx="179.1" cy="57.9" r=".51"/>
<circle cx="199.4" cy="88.3" r=".51"/>
<circle cx="69.9" cy="95.9" r=".51"/>
<circle cx="69.9" cy="78.2" r=".51"/>
<circle cx="57.2" cy="78.2" r=".51"/>
<circle cx="54.6" cy="78.2" r=".51"/>
<circle cx="148.6" cy="116.3" r=".51"/>
<circle cx="146" cy="40.1" r=".51"/>
<circle cx="85.1" cy="62.9" r=".51"/>
<circle cx="151.1" cy="22.3" r=".51"/>
<circle cx="128.3" cy="22.3" r=".51"/>
<circle cx="85.1" cy="73.1" r=".51"/>
</g>
<path d="M222.9 90.9v25.4M227.3 90.9v25.4M231.8 90.9v25.4M203.8 104.8h32.4M203.8 108.6h32.4M203.8 112.5h32.4M236.2 101h-32.4v15.3h32.4v-25.4h-17.8v25.4" fill="none" stroke="#f0f" stroke-width=".18"/>
<path d="M34.3 149.8h5.8M34.3 144.7h7.2M34.3 147.2h9.7" fill="none" stroke="#008080" stroke-width=".18"/>
<g font-size="2.5" fill="#808080">
<text x="119.9" y="20.3">Q1</text>
<text x="132.1" y="20.8">R1</text>
<text x="143.5" y="20.4">F1</text>
<text x="157.3" y="19.8">Q2</text>
<text x="53.8" y="29.3">+15V_ISO</text>
<text x="64.8" y="26.1">+5V_ISO</text>
<text x="80" y="26.8">+2V5_ISO</text>
<text x="101.9" y="26">CPC3902ZTR</text>
<text x="130.8" y="25.9">47R</text>
<text x="143.5" y="27.4">SN005</text>
<text x="151.1" y="27.4">-60</text>
<text x="161.9" y="26.1">CPC3902ZTR</text>
<text x="92.3" y="34.6">100n</text>
<text x="92.3" y="32.1">C1</text>
<text x="168.8" y="32.1">IC2C</text>
<text x="260.3" y="31.8">+2V5_ISO</text>
<text x="39.4" y="41.4">GND</text>
<text x="65.4" y="40.7">IC2P</text>
<text x="82.6" y="40.7">IC1P</text>
<text x="217.2" y="36.8">IC1D</text>
<text x="258.2" y="42">330R</text>
<text x="260.9" y="39.5">R2</text>
<text x="92.3" y="47.3">C2</text>
<text x="102.2" y="45.8">GND</text>
<text x="117.9" y="43.4">OK1</text>
<text x="168.8" y="44.8">DG212BDY-T1-E3</text>
<text x="187.1" y="47.1">50R 0.1%</text>
<text x="194.9" y="44.5">R4</text>
<text x="38.8" y="48.3">GND</text>
<text x="54.5" y="52.8">-15V_ISO</text>
<text x="71.8" y="53.4">GND</text>
<text x="87" y="52.8">-2V5_ISO</text>
<text x="92.3" y="49.9">100n</text>
<text x="133.4" y="50.2">470R</text>
<text x="133.4" y="48.3">R3</text>
<text x="217.2" y="50.1">MCP6004T-I/ST</text>
<text x="239.5" y="49.6">D1</text>
<text x="239.6" y="52.4">BAV199,235</text>
<text x="259.7" y="52.1">10K</text>
<text x="260.9" y="49.6">R5</text>
<text x="114.3" y="56.5">VOR1142B4</text>
<text x="128.4" y="58.5">GND</text>
<text x="30.3" y="63.8">X1-1</text>
<text x="33" y="60.3">691322310008</text>
<text x="127.7" y="65.4">VOR1142B4</text>
<text x="136.9" y="62.7">OK2</text>
<text x="166.4" y="66">470R</text>
<text x="166.4" y="61.5">R6</text>
<text x="250.3" y="64.1">GND</text>
<text x="260.9" y="64.8">R7</text>
<text x="86.4" y="67.3">L1</text>
<text x="118.1" y="71.6">R8</text>
<text x="130.8" y="71.6">R9</text>
<text x="168.4" y="70.2">IC2D</text>
<text x="217.2" y="67.3">IC1C</text>
<text x="259.7" y="67.4">10K</text>
<text x="30.3" y="74">X1-2</text>
<text x="117.5" y="76.4">49K9</text>
<text x="130.2" y="76.4">49K9</text>
<text x="258.2" y="77.5">330R</text>
<text x="259.6" y="75">R10</text>
<text x="153.9" y="82.9">DG212BDY-T1-E3</text>
<text x="217.2" y="80.6">MCP6004T-I/ST</text>
<text x="267.3" y="83.3">-2V5_ISO</text>
<text x="42.5" y="87.7">100K</text>
<text x="43.7" y="85.2">R11</text>
<text x="59.1" y="85.3">D2</text>
<text x="168.5" y="85.5">IC2A</text>
<text x="49.5" y="91.2">D3</text>
<text x="64.1" y="91.4">JP1</text>
<text x="153.9" y="98.2">DG212BDY-T1-E3</text>
<text x="168.5" y="100.7">IC2B</text>
<text x="61.6" y="102.2">GND</text>
<text x="88.1" y="107.2">R12</text>
<text x="98.9" y="107.2">R13</text>
<text x="109.1" y="107.2">R14</text>
<text x="118.6" y="107.2">R15</text>
<text x="129.4" y="107.2">R16</text>
<text x="138.9" y="107.2">R17</text>
<text x="153.9" y="113.4">DG212BDY-T1-E3</text>
<text x="47" y="139.6">DS1023-2*14S21</text>
<text x="53.4" y="142.6">X2-1</text>
<text x="63.3" y="142.6">X2-2</text>
<text x="118.1" y="139.6">DS1023-2*14S21</text>
<text x="124.5" y="142.6">X3-1</text>
<text x="134.4" y="142.6">X3-2</text>
<text x="53.4" y="145.1">X2-3</text>
<text x="53.4" y="147.6">X2-5</text>
<text x="63.3" y="145.1">X2-4</text>
<text x="63.3" y="147.6">X2-6</text>
<text x="124.5" y="145.1">X3-3</text>
<text x="124.5" y="147.6">X3-5</text>
<text x="134.4" y="145.1">X3-4</text>
<text x="134.4" y="147.6">X3-6</text>
<text x="248.4" y="149.8">ZD1</text>
<text x="53.4" y="150.2">X2-7</text>
<text x="53.4" y="152.7">X2-9</text>
<text x="53.4" y="155.2">X2-11</text>
<text x="61.9" y="152.7">X2-10</text>
<text x="61.9" y="155.2">X2-12</text>
<text x="63.3" y="150.2">X2-8</text>
<text x="124.5" y="150.2">X3-7</text>
<text x="124.5" y="152.7">X3-9</text>
<text x="124.5" y="155.2">X3-11</text>
<text x="133" y="152.7">X3-10</text>
<text x="133" y="155.2">X3-12</text>
<text x="134.4" y="150.2">X3-8</text>
<text x="27.2" y="158">+3V3_ISO</text>
<text x="29.2" y="160.6">-5V_ISO</text>
<text x="53.4" y="157.8">X2-13</text>
<text x="53.4" y="160.3">X2-15</text>
<text x="61.9" y="157.8">X2-14</text>
<text x="61.9" y="160.3">X2-16</text>
<text x="83.2" y="160.6">+5V_ISO</text>
<text x="124.5" y="157.8">X3-13</text>
<text x="124.5" y="160.3">X3-15</text>
<text x="133" y="157.8">X3-14</text>
<text x="133" y="160.3">X3-16</text>
<text x="212.1" y="158">GND</text>
<text x="27.8" y="165.7">-15V_ISO</text>
<text x="53.4" y="162.9">X2-17</text>
<text x="53.4" y="165.4">X2-19</text>
<text x="53.4" y="167.9">X2-21</text>
<text x="61.9" y="162.9">X2-18</text>
<text x="61.9" y="165.4">X2-20</text>
<text x="61.9" y="167.9">X2-22</text>
<text x="83.2" y="165.7">+15V_ISO</text>
<text x="124.5" y="162.9">X3-17</text>
<text x="124.5" y="165.4">X3-19</text>
<text x="124.5" y="167.9">X3-21</text>
<text x="133" y="162.9">X3-18</text>
<text x="133" y="165.4">X3-20</text>
<text x="133" y="167.9">X3-22</text>
<text x="53.4" y="170.5">X2-23</text>
<text x="53.4" y="173">X2-25</text>
<text x="61.9" y="170.5">X2-24</text>
<text x="61.9" y="173">X2-26</text>
<text x="124.5" y="170.5">X3-23</text>
<text x="124.5" y="173">X3-25</text>
<text x="133" y="170.5">X3-24</text>
<text x="133" y="173">X3-26</text>
<text x="53.4" y="175.6">X2-27</text>
<text x="61.9" y="175.6">X2-28</text>
<text x="124.5" y="175.6">X3-27</text>
<text x="133" y="175.6">X3-28</text>
<text x="42.6" y="183.4">GND</text>
<text x="73.8" y="183.4">GND</text>
<text x="113.7" y="183.4">GND</text>
<text x="146.7" y="183.4">GND</text>
</g>
<g font-size="2.5" fill="#c0c0c0">
<text x="252.7" y="21.5">Clamp references</text>
<text x="181.6" y="123.1">Dual coil latching relays driver</text>
<text x="19.1" y="133.3">AFE connectors</text>
</g>
<g font-size="2.5" fill="#800080">
<text x="153" y="72.5">÷1</text>
<text x="153" y="87.7">÷10</text>
<text x="153" y="102.9">÷100</text>
<text x="36.2" y="120.6">Voltage mode: ±2.4 V, ±48 V, ±240 V</text>
<text x="36.2" y="123.3">Current mode: ±48 mA (gain x1)</text>
</g>
<g font-size="2.3" fill="#808080">
<text x="219.7" y="123.3">IC3</text>
<text x="222.2" y="156.9">ULN2803ADWR</text>
</g>
<g font-size="2.1" fill="#808080">
<text x="67" y="35.2" transform="rotate(-90 67 35.2)">13</text>
<text x="69.5" y="35.2" transform="rotate(-90 69.5 35.2)">12</text>
<text x="84.7" y="35.2" transform="rotate(-90 84.7 35.2)">4</text>
<text x="166.2" y="34.7">10</text>
<text x="182" y="34.7">11</text>
<text x="167.4" y="39.7">9</text>
<text x="214.4" y="39.7">13</text>
<text x="67" y="46.1" transform="rotate(-90 67 46.1)">4</text>
<text x="69.5" y="46.1" transform="rotate(-90 69.5 46.1)">5</text>
<text x="84.7" y="47.3" transform="rotate(-90 84.7 47.3)">11</text>
<text x="114" y="44.8">4</text>
<text x="126.1" y="44.8">1</text>
<text x="214.4" y="44.8">12</text>
<text x="227.7" y="42.3">14</text>
<text x="114" y="52.4">3</text>
<text x="126.1" y="52.4">2</text>
<text x="143.2" y="57.5" transform="rotate(-90 143.2 57.5)">2</text>
<text x="150.8" y="57.5" transform="rotate(-90 150.8 57.5)">1</text>
<text x="143.2" y="69.6" transform="rotate(-90 143.2 69.6)">3</text>
<text x="150.8" y="69.6" transform="rotate(-90 150.8 69.6)">4</text>
<text x="215.6" y="70.2">9</text>
<text x="159.7" y="72.7">6</text>
<text x="174.3" y="72.7">7</text>
<text x="174.3" y="77.8">8</text>
<text x="214.4" y="75.3">10</text>
<text x="227.7" y="72.7">8</text>
<text x="159.7" y="88">3</text>
<text x="174.3" y="88">2</text>
<text x="174.3" y="93.1">1</text>
<text x="158.6" y="103.2">14</text>
<text x="174.3" y="103.2">15</text>
<text x="174.3" y="108.3">16</text>
<text x="218.2" y="128.6">1</text>
<text x="218.2" y="131.1">2</text>
<text x="222" y="129.7">1B</text>
<text x="234.9" y="129.7">1C</text>
<text x="240.4" y="131.1">17</text>
<text x="240.4" y="128.6">18</text>
<text x="218.2" y="133.7">3</text>
<text x="218.2" y="136.2">4</text>
<text x="222" y="132.3">2B</text>
<text x="222" y="134.8">3B</text>
<text x="222" y="137.3">4B</text>
<text x="234.9" y="137.3">4C</text>
<text x="234.9" y="134.8">3C</text>
<text x="234.9" y="132.3">2C</text>
<text x="240.4" y="136.2">15</text>
<text x="240.4" y="133.7">16</text>
<text x="218.2" y="138.8">5</text>
<text x="218.2" y="141.3">6</text>
<text x="218.2" y="143.8">7</text>
<text x="222" y="139.9">5B</text>
<text x="222" y="142.4">6B</text>
<text x="234.9" y="142.4">6C</text>
<text x="234.9" y="139.9">5C</text>
<text x="240.4" y="143.8">12</text>
<text x="240.4" y="141.3">13</text>
<text x="240.4" y="138.8">14</text>
<text x="218.2" y="146.4">8</text>
<text x="218.2" y="148.9">9</text>
<text x="222" y="145">7B</text>
<text x="222" y="147.5">8B</text>
<text x="234.9" y="147.5">8C</text>
<text x="234.9" y="145">7C</text>
<text x="240.4" y="148.9">10</text>
<text x="240.4" y="146.4">11</text>
<text x="222" y="150">GND</text>
<text x="232.7" y="150">COM</text>
</g>
<g font-size="2" fill="#f0f">
<text x="221.1" y="100.4" transform="rotate(-90 221.1 100.4)">USEL1</text>
<text x="225.6" y="100.4" transform="rotate(-90 225.6 100.4)">USEL10</text>
<text x="230" y="100.4" transform="rotate(-90 230 100.4)">USEL100</text>
<text x="234.4" y="100.4" transform="rotate(-90 234.4 100.4)">ISEL</text>
<text x="206" y="107.4">Voltage 1/20</text>
<text x="207.1" y="103.6">Voltage 1/1</text>
<text x="220.4" y="107.4">L</text>
<text x="224.7" y="107.4">H</text>
<text x="224.9" y="103.6">L</text>
<text x="229.3" y="103.6">L</text>
<text x="229.3" y="107.4">L</text>
<text x="233.7" y="103.6">L</text>
<text x="233.7" y="107.4">L</text>
<text x="204.9" y="111.2">Voltage 1/100</text>
<text x="220.4" y="111.2">L</text>
<text x="224.9" y="111.2">L</text>
<text x="229.1" y="111.2">H</text>
<text x="233.7" y="111.2">L</text>
<text x="210.5" y="115">Current</text>
<text x="220.4" y="115">L</text>
<text x="224.9" y="115">L</text>
<text x="229.3" y="115">L</text>
<text x="233.6" y="115">H</text>
</g>
<g font-size="1.8" fill="#808080">
<text x="66.7" y="37.5" transform="rotate(-90 66.7 37.5)">V+</text>
<text x="69.2" y="37.5" transform="rotate(-90 69.2 37.5)">VL</text>
<text x="87" y="37.5" transform="rotate(-90 87 37.5)">V+</text>
<text x="66.7" y="44.3" transform="rotate(-90 66.7 44.3)">V-</text>
<text x="69.2" y="44" transform="rotate(-90 69.2 44)">G</text>
<text x="87" y="44.5" transform="rotate(-90 87 44.5)">V-</text>
<text x="86.4" y="69">MLZ1608N100LT000</text>
<text x="59.1" y="86.8">SA2M-E3/61T</text>
<text x="41.6" y="93">SA2M-E3/</text>
<text x="49.7" y="93">61T</text>
<text x="64.1" y="93.4">DS1025-01-1*2P8BV1-B</text>
<text x="86" y="111.3">4M7</text>
<text x="89.9" y="111.3">0.1%</text>
<text x="96.1" y="111.3">4M7</text>
<text x="100.1" y="111.3">0.1%</text>
<text x="105.6" y="111.3">100K 0.1%</text>
<text x="115.8" y="111.3">200K 0.1%</text>
<text x="125.9" y="111.3">200K 0.1%</text>
<text x="136.7" y="111.3">100K 0.1%</text>
<text x="244.6" y="155.4">MMSZ5230BT1G</text>
<text x="261" y="151.8">+5V_ISO</text>
</g>
<g font-size="1.8" fill="#008080">
<text x="135.9" y="39.5">ISEL#1</text>
<text x="201.9" y="44.5">HI_CLAMP</text>
<text x="252.7" y="44.5">HI_CLAMP</text>
<text x="243.7" y="57.2">IN1P</text>
<text x="45.1" y="62.3">AIN1P</text>
<text x="252.7" y="69.9">LO_CLAMP</text>
<text x="45.1" y="72.5">IN1N</text>
<text x="184.2" y="77.5">USEL1#1</text>
<text x="201.9" y="75">LO_CLAMP</text>
<text x="243.6" y="87.7">IN1N</text>
<text x="183.2" y="92.8">USEL10#1</text>
<text x="182.2" y="108">USEL100#1</text>
<text x="199.4" y="128.3">ISEL_S#3</text>
<text x="199.4" y="130.9">ISEL_R#3</text>
<text x="251" y="130.9">ISEL_R3_OUT</text>
<text x="251.1" y="128.3">ISEL_S3_OUT</text>
<text x="199.4" y="133.4">ISEL10_S#3</text>
<text x="199.4" y="135.9">ISEL10_R#3</text>
<text x="247.9" y="135.9">ISEL10A_R3_OUT</text>
<text x="248" y="133.4">ISEL10A_S3_OUT</text>
<text x="34.3" y="143.6">ADC_MOSI</text>
<text x="82" y="143.6">ADC_CLK</text>
<text x="102.9" y="143.6">ISEL#1</text>
<text x="155.5" y="143.6">ISEL#2</text>
<text x="199.4" y="138.5">ISEL_S#4</text>
<text x="199.4" y="141">ISEL_R#4</text>
<text x="199.4" y="143.6">ISEL10_S#4</text>
<text x="248" y="143.6">ISEL10A_S4_OUT</text>
<text x="251" y="141">ISEL_R4_OUT</text>
<text x="251.1" y="138.5">ISEL_S4_OUT</text>
<text x="34.3" y="146.1">ADC_CS</text>
<text x="34.3" y="148.6">ADC_DRDY</text>
<text x="80.9" y="148.6">ADC_MISO</text>
<text x="81.8" y="146.1">ADC_SCK</text>
<text x="102.9" y="146.1">USEL1#1</text>
<text x="102.9" y="148.6">USEL10#1</text>
<text x="152.7" y="148.6">USEL10#2</text>
<text x="153.7" y="146.1">USEL1#2</text>
<text x="199.4" y="146.1">ISEL10_R#4</text>
<text x="247.9" y="146.1">ISEL10A_R4_OUT</text>
<text x="34.3" y="151.2">RESET</text>
<text x="79.9" y="151.2">ADC_START</text>
<text x="102.9" y="151.2">USEL100#1</text>
<text x="102.9" y="153.7">USEL1#3</text>
<text x="151.7" y="151.2">USEL100#2</text>
<text x="153.7" y="153.7">USEL1#4</text>
<text x="82.3" y="156.3">AFE_CLK</text>
<text x="102.9" y="158.8">ISEL_S#3</text>
<text x="102.9" y="161.3">ISEL_R#3</text>
<text x="102.9" y="156.3">USEL10#3</text>
<text x="152.7" y="156.3">USEL10#4</text>
<text x="153.2" y="161.3">ISEL_R#4</text>
<text x="153.3" y="158.8">ISEL_S#4</text>
<text x="102.9" y="163.9">ISEL10_S#3</text>
<text x="102.9" y="166.4">ISEL10_R#3</text>
<text x="151.2" y="166.4">ISEL10_R#4</text>
<text x="151.3" y="163.9">ISEL10_S#4</text>
<text x="31.8" y="171.5">IN3N</text>
<text x="31.8" y="169">IN4N</text>
<text x="84" y="171.5">AIN_U3</text>
<text x="84" y="169">AIN_U4</text>
<text x="102.9" y="171.5">ISEL_MID#3</text>
<text x="102.9" y="169">ISEL_LOW#3</text>
<text x="150.5" y="169">ISEL_LOW#4</text>
<text x="151.2" y="171.5">ISEL_MID#4</text>
</g>
<g font-size="1.8" fill="#f00">
<text x="267.3" y="44.5">+2.42V</text>
<text x="267.3" y="69.9">-2.42V</text>
</g>
<text font-size="1.8" fill="#f0f" x="220.3" y="103.6">H</text>
<g font-size="1.8" fill="#800080">
<text x="102.9" y="141">AFE_ID0=0</text>
<text x="152.1" y="141">AFE_ID1=0</text>
</g>
<g font-size="1.8" fill="#800000">
<text x="19.1" y="188.6">Licensed under the TAPR Open Hardware License (www.tapr.org/OHL)</text>
<text x="19.1" y="190.5">More info at http://www.envox.hr/eez</text>
<text x="19.1" y="192.4">Repository: https://github.com/eez-open</text>
</g>
</svg>
